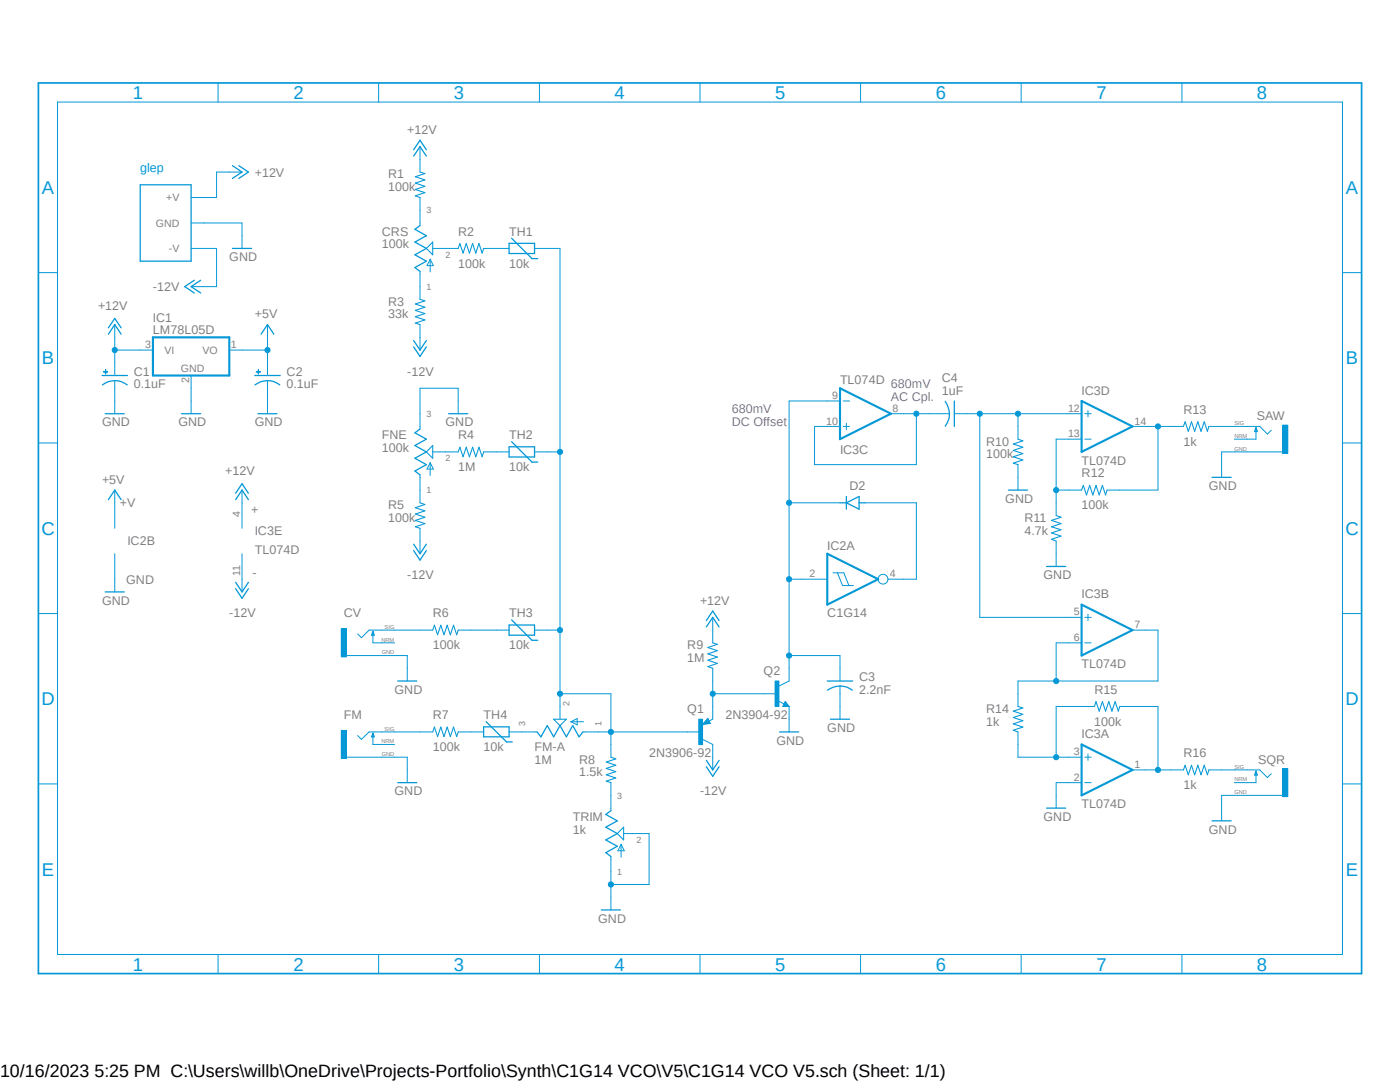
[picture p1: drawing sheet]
<svg xmlns="http://www.w3.org/2000/svg" width="279mm" height="216mm" viewBox="0 0 279 216" stroke-linecap="round" stroke-linejoin="round" font-family="sans-serif">
<path d="M7.3 16.2l264.8 178.4M272.1 16.2l-264.8 178.4" fill="none" stroke="#fff" stroke-width=".2"/>
<path d="M28 36.9h10.1v15.2h-10.1zM46.4 33.1l1.9 1.2-1.9 1.3M47.7 33.1l1.9 1.2-1.9 1.3M38.8 55.9l-1.9 1.3 1.9 1.3M40 55.9l-1.9 1.3 1.9 1.3M46.4 49.6h3.8M20.4 74.9h5M20.4 76.8a4 4 0 0 1 5 0" fill="none" stroke="#0498d7" stroke-width=".25"/>
<path d="M38.1 39.4h2.6M45.8 34.3h2.5M38.1 57.2h2.6M38.1 44.5h2.6M38.1 49.6h2.6M48.3 47v2.6M22.9 75.9v1.6M28 69.8h2.5M38.1 74.9v2.6M45.8 69.8h2.5" fill="none" stroke="#0498d7" stroke-width=".2"/>
<path d="M30.5 67.3h15.3v7.6h-15.3z" fill="none" stroke="#0498d7" stroke-width=".42"/>
<path d="M20.7 74.2l.8 .1z" fill-rule="evenodd" fill="#0498d7"/>
<path d="M20.7 74.2l.8 .1z" fill="none" stroke="#0498d7" stroke-width=".2"/>
<path d="M21 73.8l.1 .8z" fill-rule="evenodd" fill="#0498d7"/>
<path d="M21 73.8l.1 .8zM22.9 72.4v2.5M22.9 77.5v2.5M53.4 75.9v1.6" fill="none" stroke="#0498d7" stroke-width=".2"/>
<path d="M50.8 74.9h5.1M50.9 76.8a4 4 0 0 1 4.9 0" fill="none" stroke="#0498d7" stroke-width=".25"/>
<path d="M51.1 74.2l.9 .1z" fill-rule="evenodd" fill="#0498d7"/>
<path d="M51.1 74.2l.9 .1z" fill="none" stroke="#0498d7" stroke-width=".2"/>
<path d="M51.5 73.8l.1 .8z" fill-rule="evenodd" fill="#0498d7"/>
<g fill="none" stroke="#0498d7" stroke-width=".2">
<path d="M83.8 29.3v2.5M99.1 49.6h2.5M106.7 49.6h2.5M22.9 64.8v2.5M51.5 73.8l.1 .8zM53.4 72.4v2.5M53.4 77.5v5M22.9 80v2.5M38.1 80v2.5M91.4 80v2.5M99.1 90.2h2.5M106.7 90.2h2.5"/>
<path d="M99.1 125.7h2.5M106.7 125.7h2.5M142.2 123.2v2.5M94 146h2.5M101.6 146h2.5M140.2 147.5l2 1M141.3 143.3l.5 1.1-1.6 .2zM142.2 151.1v2.5M142.2 143.5l-.6 .3M121.9 179v2.6"/>
</g>
<g fill="none" stroke="#0498d7" stroke-width=".25">
<path d="M82.5 31.2l1.3-1.9 1.3 1.9M82.5 29.9l1.3-1.9 1.3 1.9M101.6 48.6h5.1v2h-5.1zM102.1 47.5l4.1 4.1h1.1M21.6 66.7l1.3-1.9 1.3 1.9M21.6 65.4l1.3-1.9 1.3 1.9M21 82.5h3.8M36.2 82.5h3.8M51.5 82.5h3.8M89.5 82.5h3.8M101.6 89.2h5.1v2h-5.1zM102.1 88.1l4.1 4.1h1.1"/>
<path d="M101.6 124.7h5.1v2h-5.1zM102.1 123.7l4.1 4.1h1.1M141 125.1l1.2-1.9 1.3 1.9M141 123.8l1.2-1.9 1.3 1.9M96.5 145h5.1v2h-5.1zM97 144l4.1 4h1.1M141 151.7l1.2 1.9 1.3-1.9M141 153l1.2 1.9 1.3-1.9M141.2 143.5l-.7 .9 1.1-.1-.4-.7-.4 .7 .6-.2-.2-.1M120 181.6h3.8"/>
</g>
<path d="M139.4 143.5h.8v5.1h-.8z" fill-rule="evenodd" fill="#0498d7"/>
<path d="M155.2 139.8l1.3 .7M156.7 140l.8 1h-1.3zM157.5 135.9l-2.1 1M137.2 146h2.5M139.4 143.5h.8v5.1h-.8zM142.2 141v2.5M142.2 148.5v2.6" fill="none" stroke="#0498d7" stroke-width=".2"/>
<path d="M156.7 140.5l.1 .2h-.3l.2-.5 .5 .6h-.7" fill="none" stroke="#0498d7" stroke-width=".25"/>
<path d="M154.7 135.9h.7v5.1h-.7z" fill-rule="evenodd" fill="#0498d7"/>
<g fill="none" stroke="#0498d7" stroke-width=".2">
<path d="M83.8 31.8v2.5M83.8 39.4v5.6M83.8 54.1v5.6M85.9 51.7v2.6M85.9 51.7l.6 1.3h-1.3zM86.4 49.6h5M96.5 49.6h2.6M53.4 64.8v2.5M83.8 64.8v5M22.9 97.8v7.6M48.3 97.8v7.6M83.8 82.5v3.1"/>
<path d="M83.8 94.7v5.6M85.9 92.3v2.6M85.9 92.3l.6 1.3h-1.3zM86.4 90.2h5M96.5 90.2h2.6M165.1 85.1h2.5M165.1 80h2.5M168.3 85.1h1.2M168.3 80h1.2M168.9 84.5v1.2M177.8 82.5h2.5M185.4 82.5h4.1"/>
<path d="M190.5 82.5h2.5M203.2 85.1v2.5M203.2 92.7v5.1M213.3 82.5h2.6M213.3 87.6h2.6M213.3 97.8h2.6M216.5 82.5h1.3M216.5 87.6h1.3M217.1 81.9v1.3M220.9 97.8h2.6M226 85.1h2.6M233.6 85.1h2.6"/>
<path d="M241.3 85.1h2.5M243.8 92.7v2.5M22.9 110.5v7.6M48.3 110.5v7.6M83.8 105.4v5.1M160 115.6h5.1M166.2 114.3h2.2l1 2.5M167.1 114.3l1 2.5h2.2M177.2 115.6h3.1M210.8 100.3v2.6M210.8 107.9v5.1M69.1 130.8h7.1"/>
<path d="M74.4 126v2.3h1.8M76.2 125.7h-2.5l-1.6 1.6-.7-.8M81.3 133.3v2.6M83.8 125.7h2.6M91.4 125.7h2.6M142.2 125.7v2.6M142.2 133.3v2.6M152.4 138.4h2.5M154.7 135.9h.7v5.1h-.7zM157.5 133.3v2.6M167.6 133.3v2.6M167.6 136.9v6.6"/>
<path d="M203.2 138.4v2.6M213.3 123.2h2.6M213.3 128.3h2.6M216.5 123.2h1.3M216.5 128.3h1.3M217.1 122.6v1.2M226 125.7h2.6M81.3 153.6v2.6M83.8 146h2.6M91.4 146h2.6M104.1 146h3.1M111.8 141v2.5"/>
<path d="M113.9 144h2.6M113.9 144l1.3-.6v1.3zM116.3 146h3.1M121.9 148.5v2.6M121.9 156.2v5.6M157.5 141v5M203.2 146v2.5M210.8 158.7v2.5M213.3 151.1h2.6M213.3 156.2h2.6M215.9 141h2.5M216.5 151.1h1.3"/>
<path d="M216.5 156.2h1.3M217.1 150.5v1.2M223.5 141h2.5M226 153.6h2.6M233.6 153.6h2.6M241.3 153.6h2.5M121.9 170.9v3M124 168.5v2.5M124 168.5l.6 1.3h-1.3zM124.5 166.3h2.5M243.8 161.2v2.6"/>
<circle cx="176.2" cy="115.6" r=".98"/>
</g>
<g fill="none" stroke="#0498d7" stroke-width=".25">
<path d="M83.8 45l-1 .8 2.3 1.2-2.3 1.3 2.3 1.3-2.3 1.2 2.3 1.3-2.3 1.3 1 .7M52.1 66.7l1.3-1.9 1.3 1.9M82.5 67.9l1.3 1.9 1.3-1.9M82.5 69.2l1.3 1.9 1.3-1.9M21.6 99.7l1.3-1.9 1.3 1.9M47 99.7l1.3-1.9 1.3 1.9M47 98.4l1.3-1.9 1.3 1.9M83.8 85.6l-1 .8 2.3 1.2-2.3 1.3 2.3 1.3-2.3 1.2 2.3 1.3-2.3 1.3 1 .7M188.6 80.1a4 4 0 0 1 0 4.9M190.5 80v5.1M201.3 97.8h3.8M241.9 95.2h3.8"/>
<path d="M21 118.1h3.8M47 116.2l1.3 1.9 1.3-1.9M47 117.5l1.3 1.9 1.3-1.9M82.5 108.6l1.3 1.9 1.3-1.9M82.5 109.9l1.3 1.9 1.3-1.9M208.9 113h3.8M74.4 126l.3 .7h-.5zM79.4 135.9h3.8M165.1 135.9h5.1M167.6 136.9a3.8 3.8 0 0 1 2.5 .8M167.6 136.9a4.4 4.4 0 0 0-2.5 .8M79.4 156.2h3.8"/>
<path d="M107.2 146l.7 1 1.3-2.2 1.3 2.2 1.3-2.2 1.2 2.2 1.3-2.2 1.3 2.2 .7-1M155.6 146h3.8M165.7 143.5h3.8M121.9 161.8l-1 .7 2.3 1.3-2.3 1.3 2.3 1.2-2.3 1.3 2.3 1.3-2.3 1.2 1 .8M208.9 161.2h3.8M241.9 163.8h3.8"/>
</g>
<path d="M167.6 77.5l10.2 5-10.2 5.1zM215.9 80l10.1 5.1-10.1 5.1zM165.1 110.5l10.2 5.1-10.2 5zM215.9 120.6l10.1 5.1-10.1 5.1zM215.9 148.5l10.1 5.1-10.1 5.1z" fill="none" stroke="#0498d7" stroke-width=".42"/>
<g fill="none" stroke="#0498d7" stroke-width=".21">
<path d="M83.8 34.3l1 .3-1.9 .7 1.9 .6-1.9 .6 1.9 .7-1.9 .6 1.9 .6-1.9 .7 .9 .3M83.8 59.7l1 .3-1.9 .7 1.9 .6-1.9 .6 1.9 .7-1.9 .6 1.9 .6-1.9 .7 .9 .3M86.4 48.3v2.5l-1.3-1.2zM91.4 49.6l.4-1 .6 1.9 .6-1.9 .7 1.9 .6-1.9 .7 1.9 .6-1.9 .6 1.9 .3-.9M86.4 88.9v2.5l-1.3-1.2zM91.4 90.2l.4-1 .6 1.9 .6-1.9 .7 1.9 .6-1.9 .7 1.9 .6-1.9 .6 1.9 .3-.9M203.2 87.6l.9 .4-1.9 .6 1.9 .6-1.9 .7 1.9 .6-1.9 .6 1.9 .7-1.9 .6 1 .3M215.9 97.8l.3-.9 .6 1.9 .7-1.9 .6 1.9 .6-1.9 .7 1.9 .6-1.9 .6 1.9 .3-1M236.2 85.1l.3-.9 .7 1.9 .6-1.9 .6 1.9 .7-1.9 .6 1.9 .6-1.9 .7 1.9 .3-1M83.8 100.3l1 .4-1.9 .6 1.9 .6-1.9 .7 1.9 .6-1.9 .6 1.9 .7-1.9 .6 .9 .3M210.8 102.9l1 .3-2 .6 2 .7-2 .6 2 .6-2 .6 2 .7-2 .6 1 .3M86.4 125.7l.3-.9 .6 1.9 .7-1.9 .6 1.9 .6-1.9 .7 1.9 .6-1.9 .6 1.9 .3-1"/>
<path d="M142.2 128.3l1 .3-1.9 .6 1.9 .6-1.9 .7 1.9 .6-1.9 .6 1.9 .7-1.9 .6 .9 .3M86.4 146l.3-.9 .6 1.9 .7-1.9 .6 1.9 .6-1.9 .7 1.9 .6-1.9 .6 1.9 .3-1M110.5 143.5h2.5l-1.2 1.3zM121.9 151.1l1 .3-1.9 .7 1.9 .6-1.9 .6 1.9 .7-1.9 .6 1.9 .6-1.9 .7 .9 .3M203.2 141l.9 .3-1.9 .6 1.9 .6-1.9 .7 1.9 .6-1.9 .6 1.9 .7-1.9 .6 1 .3M218.4 141l.3-1 .7 1.9 .6-1.9 .6 1.9 .7-1.9 .6 1.9 .6-1.9 .7 1.9 .3-.9M236.2 153.6l.3-.9 .7 1.9 .6-1.9 .6 1.9 .7-1.9 .6 1.9 .6-1.9 .7 1.9 .3-1M123.2 166.3l1.3-1.2v2.5z"/>
</g>
<path d="M68.1 125.5h1v5.6h-1z" fill-rule="evenodd" fill="#0498d7"/>
<path d="M68.1 125.5h1v5.6h-1zM76.2 130.8h2.5M76.2 125.7h2.5M76.2 128.3h2.5M69.1 151.1h7.1M74.4 146.3v2.2h1.8M76.2 146h-2.5l-1.6 1.5-.7-.7" fill="none" stroke="#0498d7" stroke-width=".2"/>
<path d="M74.4 146.3l.3 .7h-.5z" fill="none" stroke="#0498d7" stroke-width=".25"/>
<path d="M68.1 145.8h1v5.5h-1z" fill-rule="evenodd" fill="#0498d7"/>
<path d="M248.9 90.2h7.1M248.9 85.1h2.5l1.5 1.5 .8-.7M250.7 85.3v2.3h-1.8M68.1 145.8h1v5.5h-1zM76.2 151.1h2.5M76.2 146h2.5M76.2 148.5h2.5" fill="none" stroke="#0498d7" stroke-width=".2"/>
<path d="M250.7 85.3l.2 .8h-.5z" fill="none" stroke="#0498d7" stroke-width=".25"/>
<path d="M256 84.8h1v5.6h-1z" fill-rule="evenodd" fill="#0498d7"/>
<path d="M246.3 90.2h2.6M246.3 85.1h2.6M246.3 87.6h2.6M256 84.8h1v5.6h-1zM248.9 158.7h7.1M248.9 153.6h2.5l1.5 1.6 .8-.8M250.7 153.9v2.3h-1.8" fill="none" stroke="#0498d7" stroke-width=".2"/>
<path d="M250.7 153.9l.2 .7h-.5z" fill="none" stroke="#0498d7" stroke-width=".25"/>
<path d="M256 153.4h1v5.6h-1z" fill-rule="evenodd" fill="#0498d7"/>
<g fill="none" stroke="#0498d7" stroke-width=".2">
<path d="M43.5 16.6v3.8M75.6 16.6v3.8M107.7 16.6v3.8M139.7 16.6v3.8M171.7 16.6v3.8M203.8 16.6v3.8M235.9 16.6v3.8M11.5 20.4h256.4v170.1h-256.4zM45.8 34.3h-2.6v5.1h-2.5M7.7 54.4h3.8M40.7 49.6h2.5v7.6h-2.5M267.9 54.4h3.8"/>
<path d="M22.9 69.8h5.1M22.9 67.3v5.1M7.7 88.4h3.8M267.9 88.4h3.8M7.7 122.4h3.8M267.9 122.4h3.8M7.7 156.4h3.8M246.3 158.7h2.6M246.3 153.6h2.6M246.3 156.2h2.6M256 153.4h1v5.6h-1zM267.9 156.4h3.8"/>
<path d="M43.5 190.5v3.8M75.6 190.5v3.8M107.7 190.5v3.8M139.7 190.5v3.8M171.7 190.5v3.8M203.8 190.5v3.8M235.9 190.5v3.8"/>
</g>
<path d="M168.9 99.1v2.5M167.6 100.3h1.3M168.9 100.3l2.5-1.2v2.5zM171.4 100.3h1.3" fill="none" stroke="#0498d7" stroke-width=".25"/>
<path d="M7.7 16.6h264v177.7h-264z" fill="none" stroke="#0498d7" stroke-width=".34"/>
<circle cx="22.9" cy="69.9" r=".51" fill="#0498d7"/>
<g fill="none" stroke="#0498d7" stroke-width=".2">
<path d="M40.7 44.5h7.6v2.5M38.1 77.5v2.5M121.9 173.9v5.1M127 166.3h2.5v10.2h-7.6"/>
<circle cx="22.9" cy="69.9" r=".51"/>
</g>
<circle cx="121.9" cy="176.5" r=".51" fill="#0498d7"/>
<g fill="none" stroke="#0498d7" stroke-width=".2">
<path d="M91.4 80v-2.5h-7.6v5M246.3 90.2h-2.5v2.5M78.7 130.8h2.6v2.5M94 125.7h5.1M142.2 135.9v5.1M142.2 138.4h10.2M78.7 151.1h2.6v2.5M213.3 156.2h-2.5v2.5M246.3 158.7h-2.5v2.5"/>
<circle cx="121.9" cy="176.5" r=".51"/>
</g>
<circle cx="142.2" cy="138.4" r=".51" fill="#0498d7"/>
<g fill="none" stroke="#0498d7" stroke-width=".2">
<path d="M157.5 115.6h2.5M167.6 100.3h-10.1v33M157.5 130.8h10.1v2.5"/>
<circle cx="142.2" cy="138.4" r=".51"/>
</g>
<circle cx="157.5" cy="115.6" r=".51" fill="#0498d7"/>
<circle cx="157.5" cy="115.6" r=".51" fill="none" stroke="#0498d7" stroke-width=".2"/>
<circle cx="157.5" cy="130.8" r=".51" fill="#0498d7"/>
<g fill="none" stroke="#0498d7" stroke-width=".2">
<path d="M157.5 80v20.3"/>
<circle cx="157.5" cy="130.8" r=".51"/>
</g>
<circle cx="157.5" cy="100.3" r=".51" fill="#0498d7"/>
<g fill="none" stroke="#0498d7" stroke-width=".2">
<path d="M48.3 69.8h5.1M53.4 67.3v5.1M157.5 80h7.6M172.7 100.3h10.2v15.3h-2.6"/>
<circle cx="157.5" cy="100.3" r=".51"/>
</g>
<circle cx="53.4" cy="69.8" r=".51" fill="#0498d7"/>
<g fill="none" stroke="#0498d7" stroke-width=".2">
<path d="M180.3 82.5h5.1M182.9 82.5v10.2h-20.3v-7.6h2.5"/>
<circle cx="53.4" cy="69.8" r=".51"/>
</g>
<circle cx="182.9" cy="82.6" r=".51" fill="#0498d7"/>
<g fill="none" stroke="#0498d7" stroke-width=".2">
<path d="M193 82.5h10.2M195.5 82.5v40.7"/>
<circle cx="182.9" cy="82.6" r=".51"/>
</g>
<circle cx="195.5" cy="82.6" r=".51" fill="#0498d7"/>
<g fill="none" stroke="#0498d7" stroke-width=".2">
<path d="M213.3 82.5h-10.1v2.6"/>
<circle cx="195.5" cy="82.6" r=".51"/>
</g>
<circle cx="203.2" cy="82.5" r=".51" fill="#0498d7"/>
<g fill="none" stroke="#0498d7" stroke-width=".2">
<path d="M210.8 87.6v12.7M210.8 97.8h2.5M195.5 123.2h17.8"/>
<circle cx="203.2" cy="82.5" r=".51"/>
</g>
<circle cx="210.8" cy="97.8" r=".51" fill="#0498d7"/>
<g fill="none" stroke="#0498d7" stroke-width=".2">
<path d="M210.8 87.6h2.5M228.6 85.1h5M231.1 85.1v12.7h-7.6"/>
<circle cx="210.8" cy="97.8" r=".51"/>
</g>
<circle cx="231.1" cy="85.1" r=".51" fill="#0498d7"/>
<g fill="none" stroke="#0498d7" stroke-width=".2">
<path d="M243.8 85.1h2.5M119.4 146h2.5v2.5"/>
<circle cx="231.1" cy="85.1" r=".51"/>
</g>
<circle cx="121.9" cy="146" r=".51" fill="#0498d7"/>
<g fill="none" stroke="#0498d7" stroke-width=".2">
<path d="M109.2 49.6h2.6v76.1h-2.6M109.2 90.2h2.6M121.9 138.4v7.6h15.3"/>
<circle cx="121.9" cy="146" r=".51"/>
</g>
<circle cx="111.8" cy="90.2" r=".51" fill="#0498d7"/>
<g fill="none" stroke="#0498d7" stroke-width=".2">
<path d="M111.8 138.4v2.6"/>
<circle cx="111.8" cy="90.2" r=".51"/>
</g>
<circle cx="111.8" cy="125.7" r=".51" fill="#0498d7"/>
<g fill="none" stroke="#0498d7" stroke-width=".2">
<path d="M111.8 125.7v12.7h10.1"/>
<circle cx="111.8" cy="125.7" r=".51"/>
</g>
<circle cx="111.8" cy="138.4" r=".51" fill="#0498d7"/>
<g fill="none" stroke="#0498d7" stroke-width=".2">
<path d="M210.8 128.3v7.6M231.1 125.7v10.2h-27.9v2.5"/>
<circle cx="111.8" cy="138.4" r=".51"/>
</g>
<circle cx="210.8" cy="135.9" r=".51" fill="#0498d7"/>
<g fill="none" stroke="#0498d7" stroke-width=".2">
<path d="M210.8 128.3h2.5M228.6 125.7h2.5M203.2 148.5v2.6h10.1M215.9 141h-5.1v10.1"/>
<circle cx="210.8" cy="135.9" r=".51"/>
</g>
<circle cx="210.8" cy="151.1" r=".51" fill="#0498d7"/>
<g fill="none" stroke="#0498d7" stroke-width=".2">
<path d="M226 141h5.1v12.6M228.6 153.6h5"/>
<circle cx="210.8" cy="151.1" r=".51"/>
</g>
<circle cx="231.1" cy="153.6" r=".51" fill="#0498d7"/>
<g fill="none" stroke="#0498d7" stroke-width=".2">
<path d="M78.7 125.7h5.1M78.7 146h5.1M243.8 153.6h2.5"/>
<circle cx="231.1" cy="153.6" r=".51"/>
</g>
<g font-size="3.7" fill="#0498d7">
<text x="26.5" y="19.8">1</text>
<text x="58.5" y="19.8">2</text>
<text x="90.6" y="19.8">3</text>
<text x="122.6" y="19.8">4</text>
<text x="154.7" y="19.8">5</text>
<text x="186.8" y="19.8">6</text>
<text x="218.8" y="19.8">7</text>
<text x="250.9" y="19.8">8</text>
<text x="8.3" y="38.7">A</text>
<text x="268.6" y="38.7">A</text>
<text x="8.3" y="72.7">B</text>
<text x="268.6" y="72.7">B</text>
<text x="8.3" y="106.7">C</text>
<text x="268.5" y="106.7">C</text>
<text x="8.3" y="140.8">D</text>
<text x="268.5" y="140.8">D</text>
<text x="8.3" y="174.7">E</text>
<text x="268.6" y="174.7">E</text>
<text x="26.5" y="193.7">1</text>
<text x="58.5" y="193.7">2</text>
<text x="90.6" y="193.7">3</text>
<text x="122.6" y="193.7">4</text>
<text x="154.7" y="193.7">5</text>
<text x="186.8" y="193.7">6</text>
<text x="218.8" y="193.7">7</text>
<text x="250.9" y="193.7">8</text>
</g>
<text font-size="3.6" x="0" y="214.9">10/16/2023 5:25 PM C:\Users\willb\OneDrive\Projects-Portfolio\Synth\C1G14 VCO\V5\C1G14 VCO V5.sch (Sheet: 1/1)</text>
<g font-size="2.5" fill="#808080">
<text x="81.3" y="26.7">+12V</text>
<text x="50.8" y="35.2">+12V</text>
<text x="77.5" y="35.6">R1</text>
<text x="77.5" y="38.1">100k</text>
<text x="76.2" y="47">CRS</text>
<text x="91.4" y="47">R2</text>
<text x="101.6" y="47">TH1</text>
<text x="45.8" y="52.1">GND</text>
<text x="76.2" y="49.6">100k</text>
<text x="91.4" y="53.4">100k</text>
<text x="101.6" y="53.4">10k</text>
<text x="30.5" y="58.1">-12V</text>
<text x="19.6" y="61.9">+12V</text>
<text x="30.5" y="64.2">IC1</text>
<text x="50.8" y="63.5">+5V</text>
<text x="77.5" y="63.5">33k</text>
<text x="77.5" y="61">R3</text>
<text x="30.5" y="66.7">LM78L05D</text>
<text x="26.7" y="77.5">0.1uF</text>
<text x="26.7" y="74.9">C1</text>
<text x="57.2" y="77.5">0.1uF</text>
<text x="57.2" y="74.9">C2</text>
<text x="81.3" y="74.9">-12V</text>
<text x="167.6" y="76.7">TL074D</text>
<text x="188" y="76.2">C4</text>
<text x="188" y="78.7">1uF</text>
<text x="215.9" y="78.7">IC3D</text>
<text x="236.2" y="82.6">R13</text>
<text x="250.8" y="83.8">SAW</text>
<text x="20.4" y="85.1">GND</text>
<text x="35.6" y="85.1">GND</text>
<text x="50.8" y="85.1">GND</text>
<text x="76.2" y="87.6">FNE</text>
<text x="88.9" y="85.1">GND</text>
<text x="91.4" y="87.6">R4</text>
<text x="101.6" y="87.6">TH2</text>
<text x="196.8" y="88.9">R10</text>
<text x="236.2" y="88.9">1k</text>
<text x="45" y="94.9">+12V</text>
<text x="76.2" y="90.2">100k</text>
<text x="91.4" y="94">1M</text>
<text x="101.6" y="94">10k</text>
<text x="167.6" y="90.7">IC3C</text>
<text x="196.8" y="91.4">100k</text>
<text x="215.9" y="92.7">TL074D</text>
<text x="215.9" y="95.3">R12</text>
<text x="20.4" y="96.5">+5V</text>
<text x="23.9" y="101.2">+V</text>
<text x="77.5" y="101.6">R5</text>
<text x="169.5" y="97.8">D2</text>
<text x="200.6" y="100.3">GND</text>
<text x="215.9" y="101.6">100k</text>
<text x="241.3" y="97.8">GND</text>
<text x="50.1" y="102.5">+</text>
<text x="50.8" y="106.7">IC3E</text>
<text x="77.5" y="104.1">100k</text>
<text x="204.4" y="106.7">4.7k</text>
<text x="204.4" y="104.1">R11</text>
<text x="25.4" y="108.8">IC2B</text>
<text x="50.8" y="110.5">TL074D</text>
<text x="165.1" y="109.7">IC2A</text>
<text x="25.2" y="116.5">GND</text>
<text x="50.4" y="115.2">-</text>
<text x="81.3" y="115.6">-12V</text>
<text x="208.2" y="115.6">GND</text>
<text x="215.9" y="119.4">IC3B</text>
<text x="20.4" y="120.7">GND</text>
<text x="45.8" y="123.2">-12V</text>
<text x="68.6" y="123.2">CV</text>
<text x="86.4" y="123.2">R6</text>
<text x="101.6" y="123.2">TH3</text>
<text x="139.7" y="120.7">+12V</text>
<text x="165.1" y="123.2">C1G14</text>
<text x="86.4" y="129.5">100k</text>
<text x="101.6" y="129.5">10k</text>
<text x="137.2" y="129.5">R9</text>
<text x="137.2" y="132.1">1M</text>
<text x="152.4" y="134.6">Q2</text>
<text x="171.5" y="135.9">C3</text>
<text x="215.9" y="133.4">TL074D</text>
<text x="68.6" y="143.5">FM</text>
<text x="78.7" y="138.4">GND</text>
<text x="86.4" y="143.5">R7</text>
<text x="96.5" y="143.5">TH4</text>
<text x="137.2" y="142.2">Q1</text>
<text x="144.8" y="143.5">2N3904-92</text>
<text x="171.5" y="138.4">2.2nF</text>
<text x="196.8" y="142.2">R14</text>
<text x="218.4" y="138.4">R15</text>
<text x="86.4" y="149.8">100k</text>
<text x="96.5" y="149.8">10k</text>
<text x="106.7" y="149.8">FM-A</text>
<text x="154.9" y="148.6">GND</text>
<text x="165.1" y="146.1">GND</text>
<text x="196.8" y="144.8">1k</text>
<text x="215.9" y="147.3">IC3A</text>
<text x="218.4" y="144.8">100k</text>
<text x="106.7" y="152.4">1M</text>
<text x="115.6" y="154.9">1.5k</text>
<text x="115.6" y="152.4">R8</text>
<text x="129.5" y="151.1">2N3906-92</text>
<text x="236.2" y="151.1">R16</text>
<text x="251.1" y="152.4">SQR</text>
<text x="78.7" y="158.7">GND</text>
<text x="139.7" y="158.7">-12V</text>
<text x="215.9" y="161.2">TL074D</text>
<text x="236.2" y="157.4">1k</text>
<text x="114.3" y="166.3">1k</text>
<text x="114.3" y="163.8">TRIM</text>
<text x="208.2" y="163.8">GND</text>
<text x="241.3" y="166.3">GND</text>
<text x="119.4" y="184.1">GND</text>
</g>
<text font-size="2.5" fill="#0498d7" x="28" y="34.3">glep</text>
<g font-size="2.5" fill="#8252c2">
<text x="177.8" y="77.3">680mV</text>
<text x="146.1" y="82.4">680mV</text>
<text x="177.8" y="80">AC Cpl.</text>
<text x="146.1" y="85.1">DC Offset</text>
</g>
<g font-size="2.1" fill="#808080">
<text x="33.2" y="40.2">+V</text>
<text x="31.1" y="45.3">GND</text>
<text x="33.7" y="50.3">-V</text>
<text x="29" y="69.5">3</text>
<text x="32.9" y="70.6">VI</text>
<text x="40.4" y="70.6">VO</text>
<text x="46.1" y="69.5">1</text>
<text x="36.1" y="74.2">GND</text>
<text x="37.8" y="76.5" transform="rotate(-90 37.8 76.5)">2</text>
<text x="166.1" y="79.7">9</text>
<text x="178.1" y="82.2">8</text>
<text x="213.1" y="82.2">12</text>
<text x="164.9" y="84.8">10</text>
<text x="213.1" y="87.3">13</text>
<text x="226.4" y="84.8">14</text>
<text x="47.9" y="103.1" transform="rotate(-90 47.9 103.1)">4</text>
<text x="47.9" y="115" transform="rotate(-90 47.9 115)">11</text>
<text x="161.6" y="115.2">2</text>
<text x="177.6" y="115.2">4</text>
<text x="214.3" y="122.8">5</text>
<text x="226.4" y="125.3">7</text>
<text x="214.3" y="127.9">6</text>
<text x="214.3" y="155.8">2</text>
<text x="214.3" y="150.7">3</text>
<text x="226.4" y="153.3">1</text>
</g>
<g font-size="1.8" fill="#808080">
<text x="85.1" y="42.6">3</text>
<text x="88.9" y="51.5">2</text>
<text x="85.1" y="57.8">1</text>
<text x="85.1" y="83.2">3</text>
<text x="88.9" y="92.1">2</text>
<text x="85.1" y="98.4">1</text>
<text x="113.7" y="141" transform="rotate(-90 113.7 141)">2</text>
<text x="104.8" y="144.8" transform="rotate(-90 104.8 144.8)">3</text>
<text x="120" y="144.8" transform="rotate(-90 120 144.8)">1</text>
<text x="123.2" y="159.3">3</text>
<text x="127" y="168.2">2</text>
<text x="123.2" y="174.6">1</text>
</g>
<g font-size="1.1" fill="#808080">
<text x="246.3" y="84.8">SIG</text>
<text x="246.3" y="87.4">NRM</text>
<text x="246.3" y="89.9">GND</text>
<text x="76.8" y="125.5">SIG</text>
<text x="76.1" y="128">NRM</text>
<text x="76.2" y="130.6">GND</text>
<text x="76.1" y="148.3">NRM</text>
<text x="76.8" y="145.8">SIG</text>
<text x="76.2" y="150.8">GND</text>
<text x="246.3" y="153.4">SIG</text>
<text x="246.3" y="155.9">NRM</text>
<text x="246.3" y="158.5">GND</text>
</g>
</svg>
